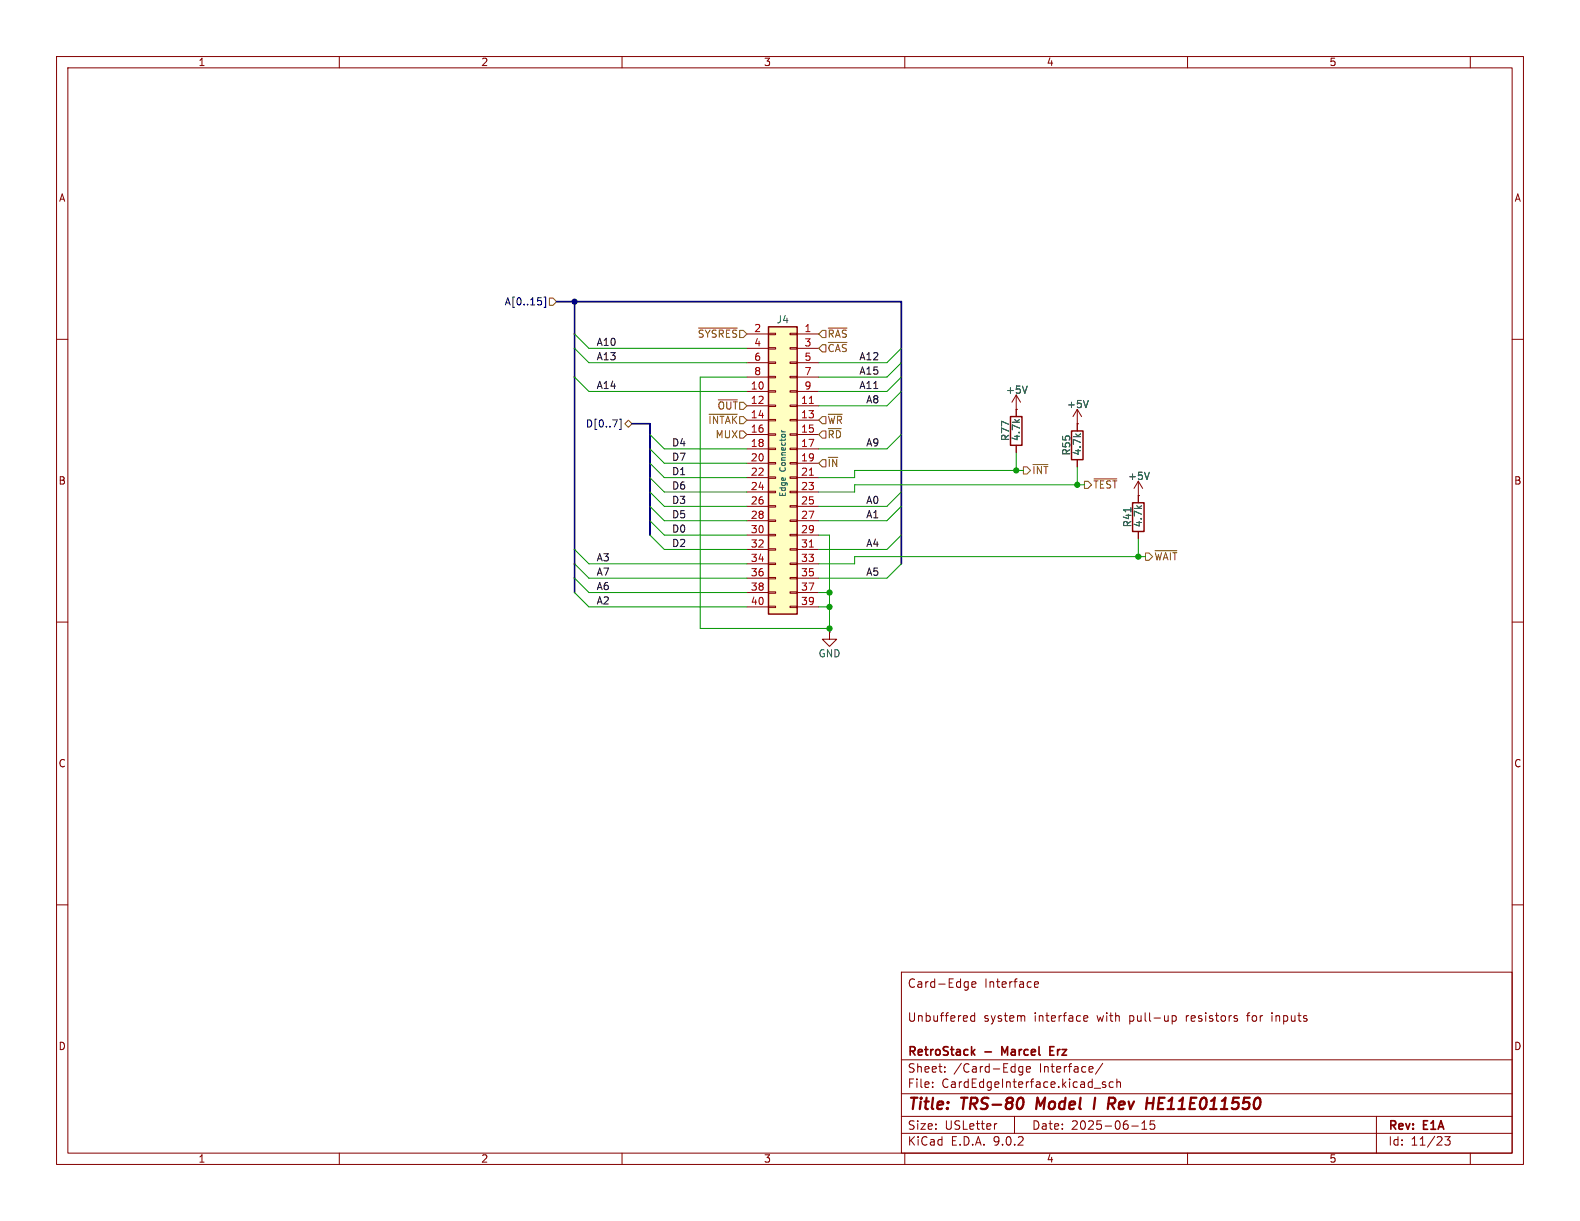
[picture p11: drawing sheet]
<svg xmlns="http://www.w3.org/2000/svg" width="279mm" height="216mm" viewBox="0 0 279 216" stroke-linecap="round" stroke-linejoin="round" font-family="sans-serif">
<g fill="none" stroke="#840000" stroke-width=".18">
<path d="M10 10h259.4v195.9h-259.4zM12 12h255.4v191.9h-255.4zM60 10v2M110 10v2M160 10v2M210 10v2M260 10v2M10 60h2M179.7 72.4h.1M179.7 69.9l-.8 1.2M179.7 69.9l.8 1.2M179.7 69.9v3.8"/>
<path d="M179.7 78.7v1.3M190.5 74.9h.1M190.5 72.4v3.8M190.5 72.4l-.8 1.3M190.5 72.4l.8 1.3M267.4 60h2M190.5 81.3v1.3M201.3 87.6h.1M201.3 85.1l-.8 1.3M201.3 85.1l.8 1.3M201.3 85.1v3.8M201.3 94v1.3"/>
<path d="M10 110h2M267.4 110h2M10 160h2M159.4 171.9h108v32h-108zM171.1 173.6l.1 .1M171.2 173.6l-.1 1.3M171.2 174.5l-.1 .1M171.9 174.1l.7-.2-.1-.2-.4-.1-.2 .2v.7h.6M172.4 179.1v1.5M172.4 179.7l-.5-.1-.3 .3v.4l.2 .2h.6M181 179.6l.2 .2v.8M182.9 174.1l.7-.2v-.2l-.5-.1-.2 .2 .1 .7h.6"/>
<path d="M207.3 179.7l.4-.1 .3 .3v.4l-.1 .2h-.6M207.3 179.6v1.5M218.6 179.6l.2 .1M224.9 179.1v.1M224.9 179.6v1M267.4 160h2M159.4 197.4h108M159.4 193.4h108M159.4 187.4h108M164.9 192.1v.2M164.9 191.4v.1M167.1 189.4v.2"/>
<path d="M167.1 188.7v.1M176.3 198.7l-.3 .1M179.4 197.4v3M180.9 188.6v1.2l-.3 .3-.4-.1M180.9 188.7l-.5-.1-.3 .3v.4l.2 .2h.6M181.5 189.1l.7-.2-.1-.2-.4-.1-.2 .2 .1 .7h.5M191.6 180.1l.8-.2-.1-.2-.4-.1-.3 .2 .1 .7h.6M193.5 192.4h1.1M195 188l-1.3 1.9M195.5 191.4l-.4-.1-.2 .2 .1 .2 .5 .2v.3h-.6M196.9 191.4l-.5-.1-.3 .3v.4l.2 .2h.6M197.5 191.4l.2-.1 .4 .1v.9"/>
<path d="M197.5 190.8v1.5M200.1 199.1h1.2M201.9 199.7h.9M201.9 198.6l.5-.4v1.5M204.1 198.2h-.7v.7l.2-.1h.5l.1 .2-.1 .5-.2 .2-.5-.2M218.6 180.1l.3 .2-.3 .3M243.4 197.4v6.5M60 203.9v2M110 203.9v2M159.4 200.4h108M160 203.9v2M210 203.9v2"/>
<path d="M255.5 201h.9l-.5 .6 .5 .1v.6l-.3 .2h-.4l-.2-.2M260 203.9v2"/>
</g>
<path d="M180.8 194.2a1.31 1.31 0 0 1 0 1.5M183.5 194.1l-.3 2M193.7 194.1l-.3 2M197.1 194.2a.53 .53 0 0 1 0 .8M204.9 195.1h.6M205.9 194.1h-.9l-.3 2h1" fill="none" stroke="#840000" stroke-width=".4"/>
<path d="M172 186l.4 .6M172.4 185.6l-.6 .5M177.7 186.1l-.5-1v1.5M185.7 185.8h.5M186.4 185.1h-.7v1.5h.7" fill="none" stroke="#840000" stroke-width=".3"/>
<path d="M181.6 68.3l-.4 1.2M192.4 70.8l-.4 1.3M200 89.8v.7M203.2 83.5l-.4 1.3" fill="none" stroke="#006464" stroke-width=".18"/>
<path d="M178.7 73.7h2v5h-2zM189.5 76.2h2v5.1h-2zM200.3 88.9h2v5.1h-2z" fill="none" stroke="#840000" stroke-width=".25"/>
<path d="M135.9 57.8h5.1v50.8h-5.1z" fill="#ffffc2"/>
<path d="M135.9 57.8h5.1v50.8h-5.1z" fill="none" stroke="#840000" stroke-width=".25"/>
<g fill="none" stroke="#840000" stroke-width=".18">
<path d="M132.1 59.1h3.8M135.9 58.9h1.3v.3h-1.3zM139.7 58.9h1.3v.3h-1.3zM141 59.1h3.8M132.1 61.6h3.8M132.1 64.1h3.8M132.1 66.7h3.8M132.1 69.2h3.8M132.1 71.8h3.8M132.1 74.3h3.8M132.1 76.8h3.8M132.1 79.4h3.8"/>
<path d="M135.9 61.5h1.3v.2h-1.3zM135.9 64h1.3v.3h-1.3zM135.9 66.5h1.3v.3h-1.3zM135.9 69.1h1.3v.2h-1.3zM135.9 71.6h1.3v.3h-1.3zM135.9 74.2h1.3v.2h-1.3zM135.9 76.7h1.3v.3h-1.3zM135.9 79.2h1.3v.3h-1.3zM139.7 61.5h1.3v.2h-1.3zM139.7 64h1.3v.3h-1.3zM139.7 66.5h1.3v.3h-1.3zM139.7 69.1h1.3v.2h-1.3z"/>
<path d="M139.7 71.6h1.3v.3h-1.3zM139.7 74.2h1.3v.2h-1.3zM139.7 76.7h1.3v.3h-1.3zM139.7 79.2h1.3v.3h-1.3zM141 61.6h3.8M141 64.1h3.8M141 66.7h3.8M141 69.2h3.8M141 71.8h3.8M141 74.3h3.8M141 76.8h3.8M141 79.4h3.8"/>
<path d="M179.7 72.4h.1M179.7 72.4v1.3M179.7 78.7v1.3M190.5 74.9h.1M190.5 74.9v1.3M132.1 81.9h3.8M132.1 84.5h3.8M132.1 87h3.8M132.1 89.5h3.8M132.1 92.1h3.8M132.1 94.6h3.8M132.1 97.2h3.8"/>
<path d="M132.1 99.7h3.8M135.9 81.8h1.3v.2h-1.3zM135.9 84.3h1.3v.3h-1.3zM135.9 86.9h1.3v.2h-1.3zM135.9 89.4h1.3v.3h-1.3zM135.9 91.9h1.3v.3h-1.3zM135.9 94.5h1.3v.2h-1.3zM135.9 97h1.3v.3h-1.3zM135.9 99.6h1.3v.2h-1.3zM139.7 81.8h1.3v.2h-1.3zM139.7 84.3h1.3v.3h-1.3zM139.7 86.9h1.3v.2h-1.3z"/>
<path d="M139.7 89.4h1.3v.3h-1.3zM139.7 91.9h1.3v.3h-1.3zM139.7 94.5h1.3v.2h-1.3zM139.7 97h1.3v.3h-1.3zM139.7 99.6h1.3v.2h-1.3zM141 81.9h3.8M141 84.5h3.8M141 87h3.8M141 89.5h3.8M141 92.1h3.8M141 94.6h3.8M141 97.2h3.8"/>
<path d="M141 99.7h3.8M190.5 81.3v1.3M201.3 87.6h.1M201.3 87.6v1.3M201.3 94v1.3M132.1 102.2h3.8M132.1 104.8h3.8M132.1 107.3h3.8M135.9 102.1h1.3v.3h-1.3zM135.9 104.6h1.3v.3h-1.3zM135.9 107.2h1.3v.2h-1.3zM139.7 102.1h1.3v.3h-1.3z"/>
<path d="M139.7 104.6h1.3v.3h-1.3zM139.7 107.2h1.3v.2h-1.3zM141 102.2h3.8M141 104.8h3.8M141 107.3h3.8M146.7 111.8v1.2h1.3l-1.3 1.3-1.3-1.3h1.3M146.7 111.8h.1"/>
</g>
<path d="M143.1 71.3h.7M143.1 84h.7M143.1 96.7h.7" fill="none" stroke="#a90000" stroke-width=".18"/>
<path d="M138.2 76.4h.7M138.2 76.1l.2 .3M181.6 68.3l-.4 1.2M192.4 70.8l-.4 1.3M200 89.8v.7M203.2 83.5l-.4 1.3" fill="none" stroke="#006464" stroke-width=".18"/>
<g fill="none" stroke="#725600" stroke-width=".18">
<path d="M97.2 52.7h.6l.6 .6-.6 .7h-.6zM123.5 58h6.9M145.4 58.4h.6v1.3h-.6l-.6-.6zM146.5 58h3.3M110.5 74.9l.6-.6 .7 .6-.7 .7zM125.4 73.3h5M127 70.7h3.4M130.8 76.2h.6l.7 .6-.7 .7h-.6zM145.4 73.7h.6v1.2h-.6l-.6-.6zM145.4 76.2h.6v1.3h-.6l-.6-.7zM145.4 61h.6v1.2h-.6l-.6-.6zM146.5 73.3h2.4"/>
<path d="M146.5 60.6h3.3M145.4 81.3h.6v1.3h-.6l-.6-.7zM146.5 80.9h1.6M181 82.6h.6l.6 .6-.6 .6h-.6zM182.7 82.1h2.6M191.8 85.1h.6l.6 .6-.6 .7h-.6zM193.5 84.7h4M202.6 97.8h.6l.6 .6-.6 .7h-.6zM204.3 97.4h3.8"/>
</g>
<path d="M95.7 53.3v.5M96.2 52.5h.3v1.8h-.3M109.5 74.1h.3v1.8h-.3" fill="none" stroke="#000084" stroke-width=".18"/>
<path d="M98.4 53.3h61v46.4M101.6 53.3v51.5M111.8 74.9h3.1v19.7" fill="none" stroke="#000084" stroke-width=".3"/>
<g fill="none" stroke="#009600" stroke-width=".18">
<path d="M101.6 59.1l2.5 2.5h28M101.6 66.7l2.5 2.5h28M101.6 61.6l2.5 2.5h28M114.9 76.8l2.6 2.6h14.6M114.9 79.4l2.6 2.5h14.6M132.1 66.7h-8.3v44.4h22.9M159.4 66.7l-2.6 2.5h-12M159.4 69.2l-2.6 2.6h-12M159.4 61.6l-2.6 2.5h-12M159.4 64.1l-2.6 2.6h-12M159.4 76.8l-2.6 2.6h-12M101.6 97.2l2.5 2.5h28"/>
<path d="M101.6 99.7l2.5 2.5h28M114.9 81.9l2.6 2.6h14.6M114.9 84.5l2.6 2.5h14.6M114.9 94.6l2.6 2.6h14.6M114.9 87l2.6 2.5h14.6M114.9 92.1l2.6 2.5h14.6M114.9 89.5l2.6 2.6h14.6M144.8 94.6h1.9v17.2M159.4 94.6l-2.6 2.6h-12M159.4 87l-2.6 2.5h-12M159.4 99.7l-2.6 2.5h-12M159.4 89.5l-2.6 2.6h-12"/>
<path d="M179.7 80v3.2M181 83.2h-29.9v1.3h-6.3M190.5 82.6v3.1M191.8 85.7h-40.7v1.3h-6.3M201.3 95.3v3.1M202.6 98.4h-51.5v1.3h-6.3M101.6 102.2l2.5 2.6h28M101.6 104.8l2.5 2.5h28M144.8 104.8h1.9M144.8 107.3h1.9"/>
</g>
<g fill="#009600" stroke="#009600" stroke-width=".18">
<circle cx="146.7" cy="104.8" r=".46"/>
<circle cx="179.7" cy="83.2" r=".46"/>
<circle cx="146.7" cy="107.3" r=".46"/>
<circle cx="146.7" cy="111.1" r=".46"/>
<circle cx="190.5" cy="85.7" r=".46"/>
<circle cx="201.3" cy="98.4" r=".46"/>
</g>
<circle cx="101.6" cy="53.3" r=".46" fill="#000084" stroke="#000084" stroke-width=".18"/>
<g font-size="2.8" fill="#840000">
<text x="160.4" y="196.8">Title:</text>
<text x="170.1" y="196.8">TRS-80</text>
<text x="184.1" y="196.8">Model</text>
<text x="195.1" y="196.8">I</text>
<text x="198.4" y="196.8">Rev</text>
<text x="205.9" y="196.8">HE11E011550</text>
</g>
<g font-size="2.1" fill="#840000">
<text x="160.4" y="174.9">Card-Edge</text>
<text x="174.1" y="174.9">Interface</text>
<text x="160.4" y="180.9">Unbuffered</text>
<text x="173.9" y="180.9">system</text>
<text x="182.9" y="180.9">interface</text>
<text x="194.2" y="180.9">with</text>
<text x="200" y="180.9">pull-up</text>
<text x="210.1" y="180.9">resistors</text>
<text x="221.1" y="180.9">for</text>
<text x="225.6" y="180.9">inputs</text>
<text x="160.4" y="189.9">Sheet:</text>
<text x="160.4" y="187.1">RetroStack</text>
<text x="168.6" y="189.9">/Card-Edge</text>
<text x="174.2" y="187.1">-</text>
<text x="177.8" y="187.1">Marcel</text>
<text x="183.9" y="189.9">Interface/</text>
<text x="186.9" y="187.1">Erz</text>
<text x="160.4" y="192.6">File:</text>
<text x="166.5" y="192.6">CardEdgeInterface.kicad_sch</text>
<text x="160.4" y="202.8">KiCad</text>
<text x="160.4" y="200">Size:</text>
<text x="167.1" y="200">USLetter</text>
<text x="168.1" y="202.8">E.D.A.</text>
<text x="175.7" y="202.8">9.0.2</text>
<text x="182.4" y="200">Date:</text>
<text x="189.4" y="200">2025-06-15</text>
<text x="245.4" y="200.2">Rev:</text>
<text x="245.4" y="202.8">Id:</text>
<text x="249.5" y="202.8">11/23</text>
<text x="251.8" y="200.2">E1A</text>
</g>
<g font-size="1.8" fill="#840000">
<text x="35" y="11.9">1</text>
<text x="85" y="11.9">2</text>
<text x="135" y="11.9">3</text>
<text x="185" y="11.9">4</text>
<text x="235" y="11.9">5</text>
<text x="10.3" y="35.9">A</text>
<text x="267.7" y="35.9">A</text>
<text x="10.3" y="85.9">B</text>
<text x="267.7" y="85.9">B</text>
<text x="10.3" y="135.9">C</text>
<text x="267.7" y="135.9">C</text>
<text x="10.3" y="185.9">D</text>
<text x="267.7" y="185.9">D</text>
<text x="35" y="205.8">1</text>
<text x="85" y="205.8">2</text>
<text x="135" y="205.8">3</text>
<text x="185" y="205.8">4</text>
<text x="235" y="205.8">5</text>
</g>
<g font-size="1.8" fill="#000084">
<text x="89.1" y="54.2">A[0..15]</text>
<text x="103.5" y="75.8">D[0..7]</text>
</g>
<g font-size="1.8" fill="#725600">
<text x="123.3" y="59.9">~{SYSRES}</text>
<text x="146.2" y="59.9">~{RAS}</text>
<text x="146.2" y="62.5">~{CAS}</text>
<text x="125.2" y="75.2">~{INTAK}</text>
<text x="126.4" y="77.7">MUX</text>
<text x="126.8" y="72.6">~{OUT}</text>
<text x="146.2" y="75.2">~{WR}</text>
<text x="146.2" y="77.7">~{RD}</text>
<text x="146.2" y="82.8">~{IN}</text>
<text x="182.4" y="84">~{INT}</text>
<text x="193.2" y="86.6">~{TEST}</text>
<text x="204" y="99.3">~{WAIT}</text>
</g>
<g font-size="1.8" fill="#a90000">
<text x="133.3" y="58.8">2</text>
<text x="142.2" y="58.8">1</text>
<text x="133.3" y="61.3">4</text>
<text x="133.3" y="63.9">6</text>
<text x="142.2" y="61.3">3</text>
<text x="142.2" y="63.9">5</text>
<text x="132.7" y="69">10</text>
<text x="132.7" y="71.5">12</text>
<text x="133.3" y="66.4">8</text>
<text x="141.6" y="71.5">11</text>
<text x="142.2" y="66.4">7</text>
<text x="142.2" y="69">9</text>
<text x="132.7" y="74">14</text>
<text x="132.7" y="76.6">16</text>
<text x="141.6" y="74">13</text>
<text x="141.6" y="76.6">15</text>
<text x="132.7" y="79.1">18</text>
<text x="132.7" y="81.7">20</text>
<text x="141.6" y="79.1">17</text>
<text x="141.6" y="81.7">19</text>
<text x="132.7" y="84.2">22</text>
<text x="132.7" y="86.7">24</text>
<text x="132.7" y="89.3">26</text>
<text x="141.6" y="84.2">21</text>
<text x="141.6" y="86.7">23</text>
<text x="141.6" y="89.3">25</text>
<text x="132.7" y="91.8">28</text>
<text x="132.7" y="94.4">30</text>
<text x="141.6" y="91.8">27</text>
<text x="141.6" y="94.4">29</text>
<text x="132.7" y="96.9">32</text>
<text x="132.7" y="99.4">34</text>
<text x="132.7" y="102">36</text>
<text x="141.6" y="96.9">31</text>
<text x="141.6" y="99.4">33</text>
<text x="141.6" y="102">35</text>
<text x="132.7" y="104.5">38</text>
<text x="132.7" y="107.1">40</text>
<text x="141.6" y="104.5">37</text>
<text x="141.6" y="107.1">39</text>
</g>
<g font-size="1.8" fill="#006464">
<text x="137.2" y="57.4">J4</text>
<text x="177.8" y="69.8">+5V</text>
<text x="188.6" y="72.4">+5V</text>
<text x="178.7" y="78.1" transform="rotate(-90 178.7 78.1)">R77</text>
<text x="180.6" y="78.1" transform="rotate(-90 180.6 78.1)">4.7k</text>
<text x="189.5" y="80.6" transform="rotate(-90 189.5 80.6)">R55</text>
<text x="191.4" y="80.6" transform="rotate(-90 191.4 80.6)">4.7k</text>
<text x="199.4" y="85.1">+5V</text>
<text x="200.3" y="93.3" transform="rotate(-90 200.3 93.3)">R41</text>
<text x="202.2" y="93.3" transform="rotate(-90 202.2 93.3)">4.7k</text>
<text x="144.6" y="116.4">GND</text>
</g>
<g font-size="1.8" fill="#0f0f0f">
<text x="105.4" y="63.8">A13</text>
<text x="105.4" y="61.2">A10</text>
<text x="151.9" y="63.8">A12</text>
<text x="105.4" y="68.9">A14</text>
<text x="151.9" y="66.3">A15</text>
<text x="151.9" y="68.9">A11</text>
<text x="153.1" y="71.4">A8</text>
<text x="118.7" y="79">D4</text>
<text x="118.7" y="81.6">D7</text>
<text x="153.1" y="79">A9</text>
<text x="118.7" y="86.6">D6</text>
<text x="118.7" y="89.2">D3</text>
<text x="118.7" y="84.1">D1</text>
<text x="153.1" y="89.2">A0</text>
<text x="118.7" y="94.3">D0</text>
<text x="118.7" y="91.7">D5</text>
<text x="153.1" y="91.7">A1</text>
<text x="105.4" y="99.3">A3</text>
<text x="105.4" y="101.9">A7</text>
<text x="118.7" y="96.8">D2</text>
<text x="153.1" y="96.8">A4</text>
<text x="153.1" y="101.9">A5</text>
<text x="105.4" y="107">A2</text>
<text x="105.4" y="104.4">A6</text>
</g>
<g font-size="1.4" fill="#006464">
<text x="139.2" y="83.4" transform="rotate(-90 139.2 83.4)">Connector</text>
<text x="139.2" y="88" transform="rotate(-90 139.2 88)">Edge</text>
</g>
</svg>
